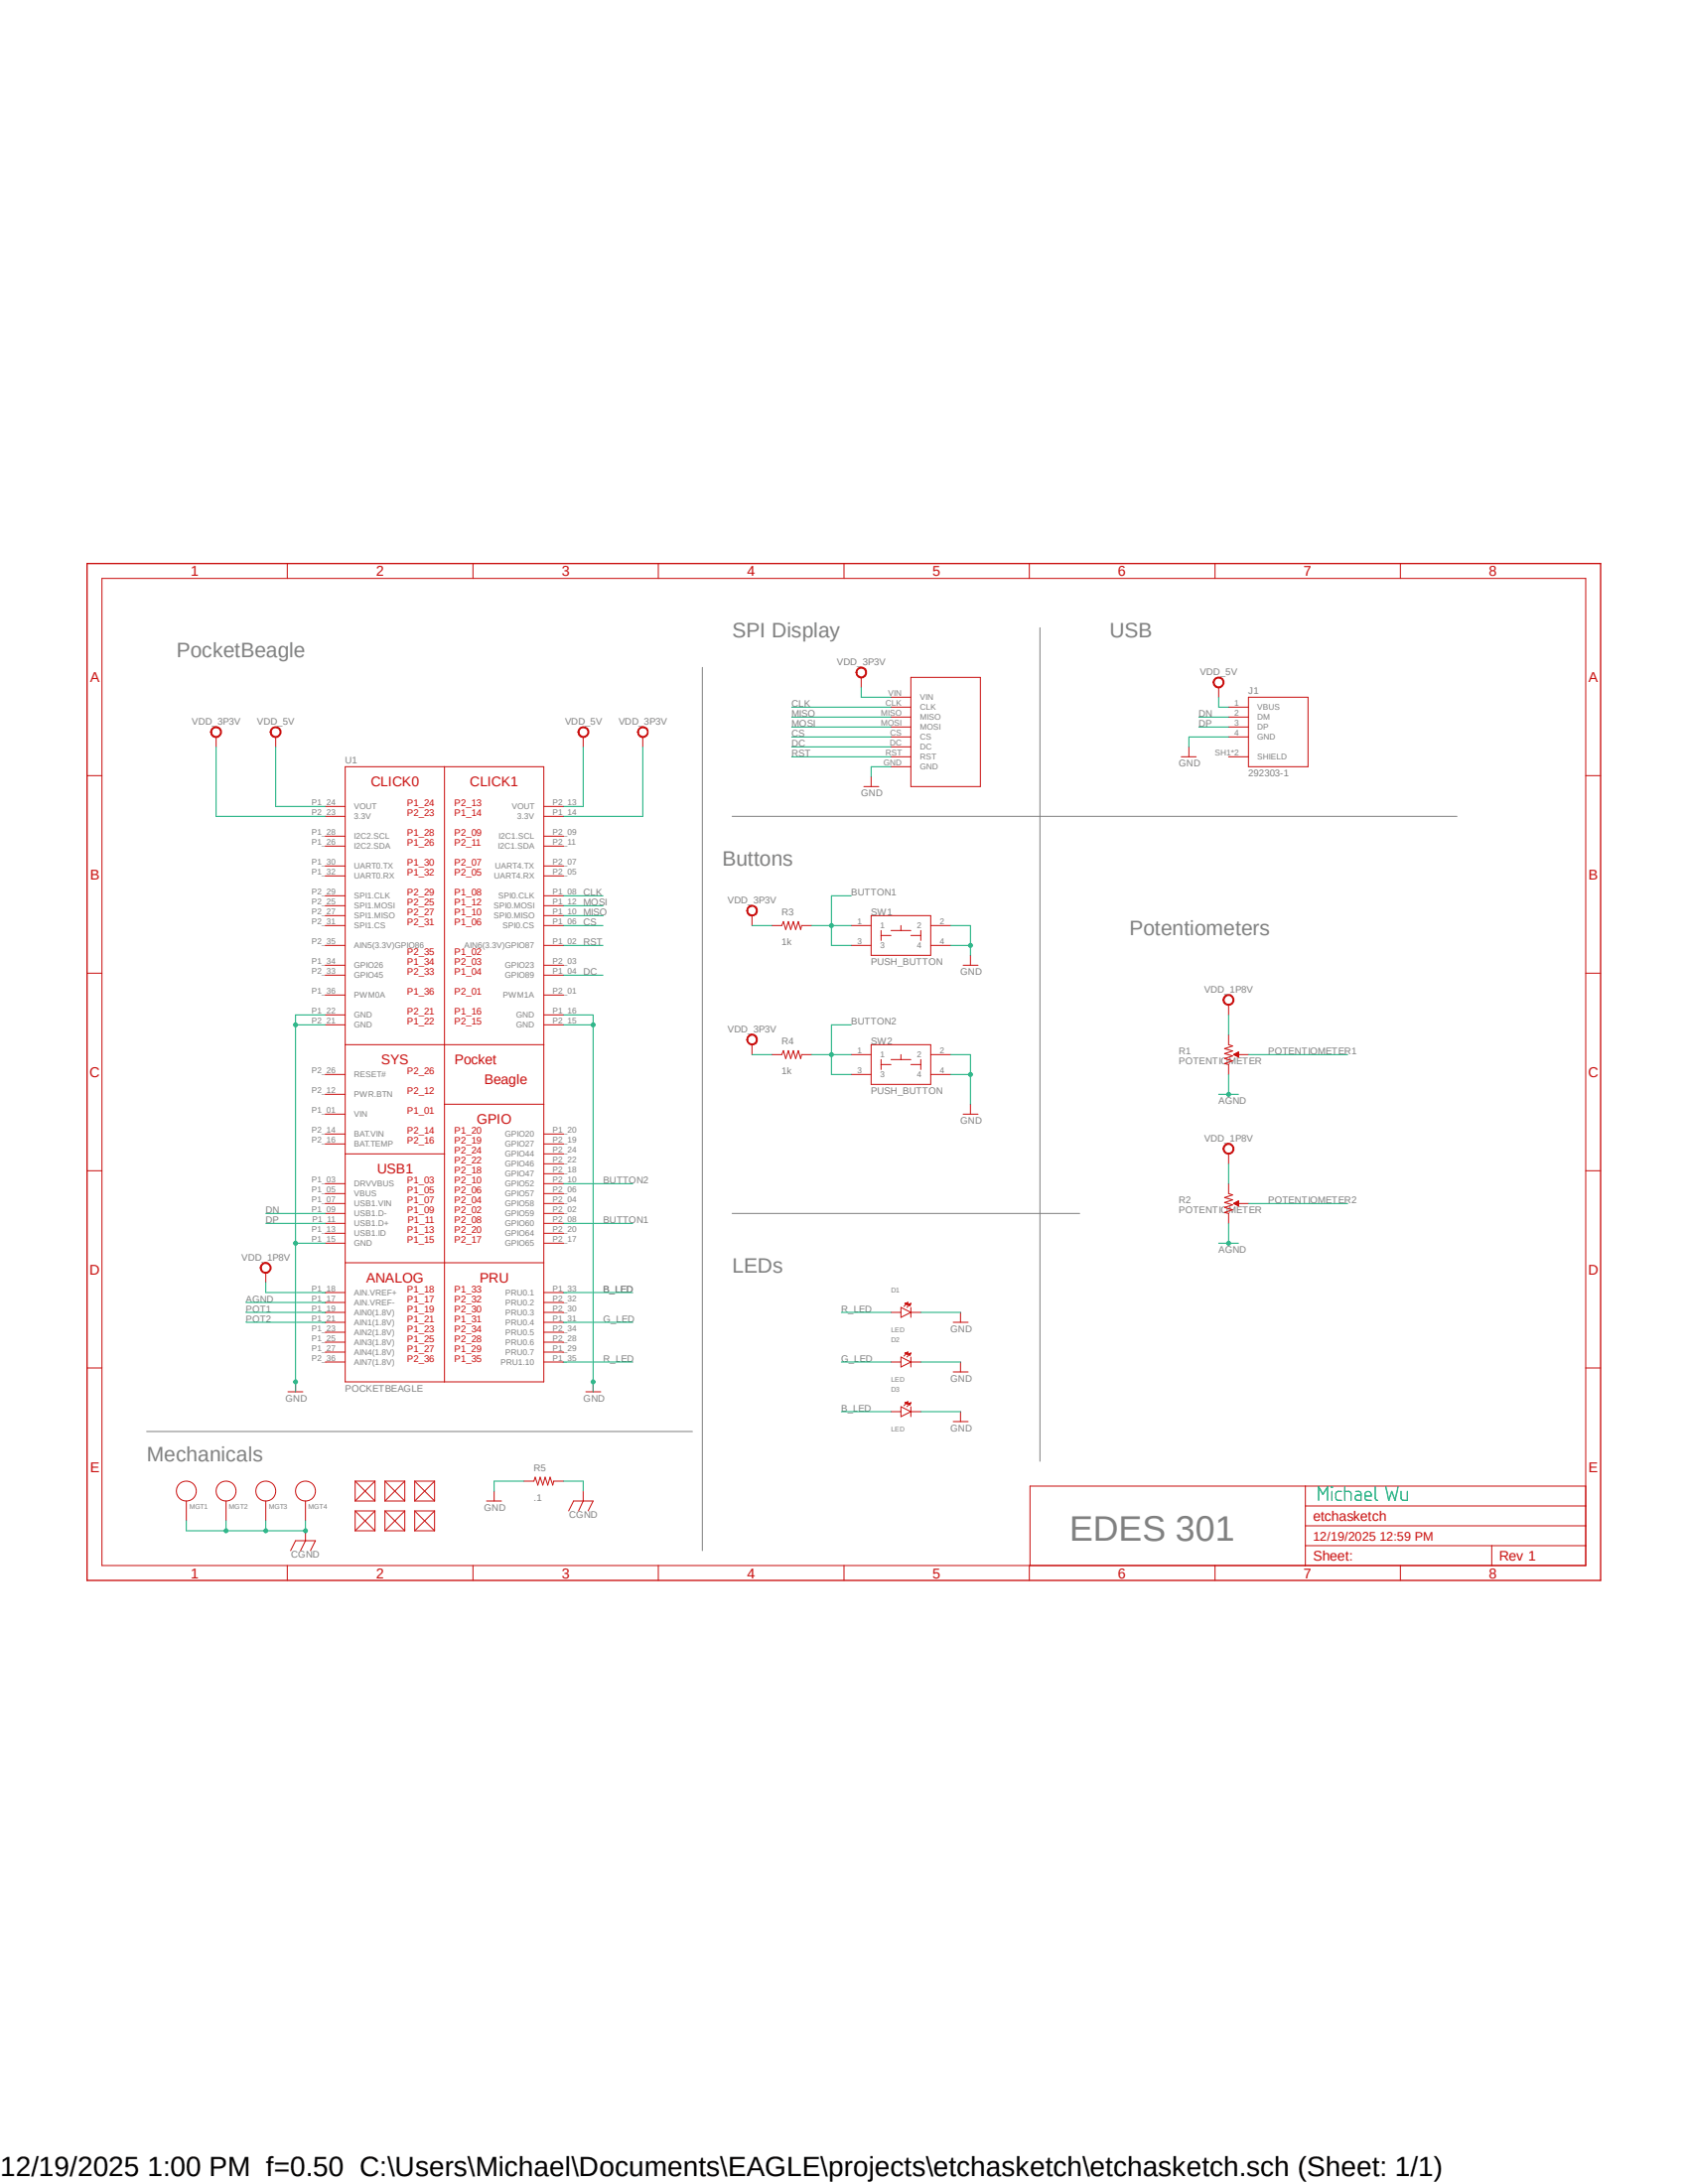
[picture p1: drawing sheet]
<svg xmlns="http://www.w3.org/2000/svg" width="216mm" height="279mm" viewBox="0 0 216 279" stroke-linecap="round" stroke-linejoin="round" font-family="sans-serif">
<path d="M10.9 71.9l194.1 130.6M205 71.9l-194.1 130.6" fill="none" stroke="#fff" stroke-width=".13"/>
<path d="M89.8 85.4v113M133 80.3v106.6M93.6 104.4h92.8M93.6 155.2h44.5M18.8 183.1h69.8" fill="none" stroke="#808080" stroke-width=".13"/>
<g fill="none" stroke="#c90d0c" stroke-width=".13">
<path d="M13 74h189.8v126.3h-189.8zM36.7 72.1v1.9M60.5 72.1v1.9M84.2 72.1v1.9M107.9 72.1v1.9M131.7 72.1v1.9M155.4 72.1v1.9M179.1 72.1v1.9M11.1 99.2h1.9M44.2 98.1h25.4v78.7h-25.4zM56.9 98.1v78.7M114 98.1h2.5"/>
<path d="M114 89.2h2.5M114 90.5h2.5M114 91.7h2.5M114 93h2.5M114 94.3h2.5M114 95.5h2.5M114 96.8h2.5M116.5 86.7h8.9v13.9h-8.9zM157.1 90.5h2.6M157.1 91.7h2.6M157.1 93h2.6M157.1 94.3h2.6"/>
<path d="M157.1 96.8h2.6M159.7 89.2h7.6v8.9h-7.6zM202.8 99.2h1.9M41.6 118.4h2.6M41.6 114.6h2.6M41.6 117.1h2.6M41.6 115.9h2.6M41.6 104.4h2.6M41.6 103.2h2.6M41.6 108.2h2.6M41.6 107h2.6M41.6 110.8h2.6"/>
<path d="M41.6 112.1h2.6M69.6 118.4h2.5M69.6 114.6h2.5M69.6 117.1h2.5M69.6 115.9h2.5M69.6 104.4h2.5M69.6 103.2h2.5M69.6 108.2h2.5M69.6 107h2.5M69.6 110.8h2.5M69.6 112.1h2.5M11.1 124.5h1.9"/>
<path d="M41.6 120.9h2.6M41.6 124.8h2.6M41.6 129.8h2.6M41.6 123.5h2.6M41.6 127.3h2.6M41.6 131.1h2.6M41.6 140h2.6M41.6 137.5h2.6M44.2 133.6h25.4M69.6 120.9h2.5M69.6 124.8h2.5M69.6 129.8h2.5"/>
<path d="M69.6 123.5h2.5M69.6 127.3h2.5M69.6 131.1h2.5M157.1 132.4v1.2l.5 .2-1 .4 1 .3-1 .3 1 .3-1 .3 1 .3-1 .4 .5 .1v1.3M157.8 134.9h1.9M157.8 134.9l.6-.3v.6M157.8 134.9l.6 .3M157.9 135h.5M157.9 134.8h.5M158 135h.4M158 134.8h.4M158.2 135.1h.2"/>
<path d="M158.2 134.7h.2M158.3 135.2h.1M158.3 134.7h.1M158.4 135.2l.1 .1M202.8 124.5h1.9M11.1 149.8h1.9M41.6 142.5h2.6M41.6 151.4h2.6M41.6 152.7h2.6M41.6 154h2.6M41.6 155.2h2.6M41.6 156.5h2.6"/>
<path d="M41.6 157.8h2.6M41.6 159h2.6M41.6 145.1h2.6M41.6 146.3h2.6M44.2 147.6h12.7M56.9 141.3h12.7M69.6 151.4h2.5M69.6 152.7h2.5M69.6 154h2.5M69.6 155.2h2.5M69.6 156.5h2.5M69.6 157.8h2.5"/>
<path d="M69.6 159h2.5M69.6 145.1h2.5M69.6 146.3h2.5M69.6 150.2h2.5M69.6 148.9h2.5M69.6 147.6h2.5M157.1 151.4v1.3l.5 .2-1 .3 1 .3-1 .3 1 .3-1 .4 1 .3-1 .3 .5 .1v1.3M157.8 154h1.9M157.8 154l.6-.4v.7M157.8 154l.6 .3M157.9 154h.5M157.9 153.9h.5"/>
<path d="M158 154.1h.4M158 153.8h.4M158.2 154.1h.2M158.2 153.8h.2M158.3 154.2h.1M158.3 153.7h.1M158.4 154.3h.1M202.8 149.8h1.9M11.1 175h1.9M41.6 166.6h2.6M41.6 167.9h2.6M41.6 169.2h2.6"/>
<path d="M41.6 170.4h2.6M41.6 171.7h2.6M41.6 173h2.6M41.6 165.4h2.6M41.6 174.2h2.6M44.2 161.5h25.4M69.6 166.6h2.5M69.6 167.9h2.5M69.6 169.2h2.5M69.6 170.4h2.5M69.6 171.7h2.5M69.6 173h2.5"/>
<path d="M69.6 165.4h2.5M69.6 174.2h2.5M121.9 169.2h1.9M121.9 175.5h1.9M122.9 167.9v1.3M122.9 174.2v1.3M202.8 175h1.9M23.8 192v2.6M28.9 192v2.6M34 192v2.6M39.1 192v2.6M45.4 189.5l2.6 2.5"/>
<path d="M45.4 189.5h2.6M45.4 192h2.6M45.4 189.5v2.5M45.4 193.3v2.5M45.4 193.3l2.6 2.5M45.4 193.3h2.6M45.4 195.8h2.6M48 189.5l-2.6 2.5M48 189.5v2.5M48 193.3v2.5M48 193.3l-2.6 2.5M49.2 193.3l2.6 2.5"/>
<path d="M49.2 189.5h2.6M49.2 192h2.6M49.2 193.3h2.6M49.2 195.8h2.6M49.2 189.5v2.5M49.2 193.3v2.5M49.2 189.5l2.6 2.5M51.8 189.5l-2.6 2.5M51.8 193.3l-2.6 2.5M51.8 189.5v2.5M51.8 193.3v2.5M121.9 181.9h1.9"/>
<path d="M122.9 180.6v1.3M167 197.7h35.8M167 190.1v10.2M167 195.2h35.8M167 192.7h35.8M190.8 197.7v2.6M202.8 190.1h-71.1v10.2M36.7 200.3v1.9M60.5 200.3v1.9M84.2 200.3v1.9M107.9 200.3v1.9M131.7 200.3v1.9"/>
<path d="M155.4 200.3v1.9M179.1 200.3v1.9"/>
<circle cx="23.8" cy="190.8" r="1.27"/>
<circle cx="28.9" cy="190.8" r="1.27"/>
<circle cx="34" cy="190.8" r="1.27"/>
<circle cx="39.1" cy="190.8" r="1.27"/>
</g>
<path d="M11.1 72.1h193.6v130.1h-193.6z" fill="none" stroke="#c90d0c" stroke-width=".17"/>
<path d="M156.7 127.3a.71 .71 0 0 1 1.1 .3 .71 .71 0 0 1-.5 1 .71 .71 0 0 1-.9-.7h.1a.58 .58 0 0 1 .8-.6 .58 .58 0 0 1 .3 .9 .58 .58 0 0 1-1 0l-.1-.3h-.1l.1-.3z" fill-rule="evenodd" fill="#c90d0c"/>
<path d="M156.7 127.3a.71 .71 0 0 1 1.1 .3 .71 .71 0 0 1-.5 1 .71 .71 0 0 1-.9-.7h.1a.58 .58 0 0 1 .8-.6 .58 .58 0 0 1 .3 .9 .58 .58 0 0 1-1 0l-.1-.3h-.1l.1-.3zM157.1 128.6v1.2" fill="none" stroke="#c90d0c" stroke-width=".13"/>
<path d="M156.7 146.4a.71 .71 0 0 1 1.1 .3 .71 .71 0 0 1-.5 1 .71 .71 0 0 1-.9-.7h.1a.58 .58 0 0 1 .8-.6 .58 .58 0 0 1 .3 .9 .58 .58 0 0 1-1-.1l-.1-.2h-.1l.1-.4z" fill-rule="evenodd" fill="#c90d0c"/>
<path d="M156.7 146.4a.71 .71 0 0 1 1.1 .3 .71 .71 0 0 1-.5 1 .71 .71 0 0 1-.9-.7h.1a.58 .58 0 0 1 .8-.6 .58 .58 0 0 1 .3 .9 .58 .58 0 0 1-1-.1l-.1-.2h-.1l.1-.4zM157.1 147.6v1.3" fill="none" stroke="#c90d0c" stroke-width=".13"/>
<path d="M27.2 93.1a.71 .71 0 0 1 1.1 .3 .71 .71 0 0 1-.5 1 .71 .71 0 0 1-.9-.8h.2a.58 .58 0 0 1 .7-.5 .58 .58 0 0 1 .3 .9 .58 .58 0 0 1-1-.1v-.3h-.2l.1-.3z" fill-rule="evenodd" fill="#c90d0c"/>
<path d="M27.2 93.1a.71 .71 0 0 1 1.1 .3 .71 .71 0 0 1-.5 1 .71 .71 0 0 1-.9-.8h.2a.58 .58 0 0 1 .7-.5 .58 .58 0 0 1 .3 .9 .58 .58 0 0 1-1-.1v-.3h-.2l.1-.3zM27.6 94.3v1.2" fill="none" stroke="#c90d0c" stroke-width=".13"/>
<path d="M81.8 93.1a.69 .69 0 0 1 1.1 .3 .69 .69 0 0 1-.6 .9 .69 .69 0 0 1-.8-.7h.2a.58 .58 0 0 1 .6-.5 .58 .58 0 0 1 .5 .7 .58 .58 0 0 1-.9 .3l-.2-.2v-.3h-.2l.1-.3z" fill-rule="evenodd" fill="#c90d0c"/>
<path d="M81.8 93.1a.69 .69 0 0 1 1.1 .3 .69 .69 0 0 1-.6 .9 .69 .69 0 0 1-.8-.7h.2a.58 .58 0 0 1 .6-.5 .58 .58 0 0 1 .5 .7 .58 .58 0 0 1-.9 .3l-.2-.2v-.3h-.2l.1-.3zM82.2 94.3v1.2" fill="none" stroke="#c90d0c" stroke-width=".13"/>
<path d="M34.8 93.1a.71 .71 0 0 1 1.1 .3 .71 .71 0 0 1-.5 1 .71 .71 0 0 1-.9-.8h.2a.58 .58 0 0 1 .7-.5 .58 .58 0 0 1 .3 .9 .58 .58 0 0 1-.9-.1l-.1-.3h-.2l.1-.3z" fill-rule="evenodd" fill="#c90d0c"/>
<path d="M34.8 93.1a.71 .71 0 0 1 1.1 .3 .71 .71 0 0 1-.5 1 .71 .71 0 0 1-.9-.8h.2a.58 .58 0 0 1 .7-.5 .58 .58 0 0 1 .3 .9 .58 .58 0 0 1-.9-.1l-.1-.3h-.2l.1-.3zM35.3 94.3v1.2" fill="none" stroke="#c90d0c" stroke-width=".13"/>
<path d="M74.2 93.1a.71 .71 0 0 1 1.1 .3 .71 .71 0 0 1-.6 1 .71 .71 0 0 1-.8-.8h.1a.58 .58 0 0 1 .8-.5 .58 .58 0 0 1 .3 .9 .58 .58 0 0 1-1-.1l-.1-.3h-.1l.1-.3z" fill-rule="evenodd" fill="#c90d0c"/>
<path d="M74.2 93.1a.71 .71 0 0 1 1.1 .3 .71 .71 0 0 1-.6 1 .71 .71 0 0 1-.8-.8h.1a.58 .58 0 0 1 .8-.5 .58 .58 0 0 1 .3 .9 .58 .58 0 0 1-1-.1l-.1-.3h-.1l.1-.3zM74.6 94.3v1.2M36.8 178.1h1.9M37.8 176.8v1.3M74.9 178.1h1.9M75.9 176.8v1.3" fill="none" stroke="#c90d0c" stroke-width=".13"/>
<path d="M33.6 161.6a.71 .71 0 0 1 1 .3 .71 .71 0 0 1-.5 1 .71 .71 0 0 1-.8-.7h.1a.58 .58 0 0 1 .8-.6 .58 .58 0 0 1 .2 .9 .58 .58 0 0 1-.9 0l-.1-.3h-.1l.1-.3z" fill-rule="evenodd" fill="#c90d0c"/>
<path d="M111.4 99.4v1.2M110.5 100.6h1.9M33.6 161.6a.71 .71 0 0 1 1 .3 .71 .71 0 0 1-.5 1 .71 .71 0 0 1-.8-.7h.1a.58 .58 0 0 1 .8-.6 .58 .58 0 0 1 .2 .9 .58 .58 0 0 1-.9 0l-.1-.3h-.1l.1-.3zM34 162.8v1.3" fill="none" stroke="#c90d0c" stroke-width=".13"/>
<path d="M109.8 85.5a.69 .69 0 0 1 1 .3 .69 .69 0 0 1-.5 .9 .69 .69 0 0 1-.8-.7h.1a.56 .56 0 0 1 .7-.5 .56 .56 0 0 1 .4 .7 .56 .56 0 0 1-.8 .3l-.3-.2v-.3h-.1l.1-.3z" fill-rule="evenodd" fill="#c90d0c"/>
<path d="M109.8 85.5a.69 .69 0 0 1 1 .3 .69 .69 0 0 1-.5 .9 .69 .69 0 0 1-.8-.7h.1a.56 .56 0 0 1 .7-.5 .56 .56 0 0 1 .4 .7 .56 .56 0 0 1-.8 .3l-.3-.2v-.3h-.1l.1-.3zM110.2 86.7v1.2" fill="none" stroke="#c90d0c" stroke-width=".13"/>
<path d="M155.4 86.7a.71 .71 0 0 1 1.1 .3 .71 .71 0 0 1-.5 1 .71 .71 0 0 1-.8-.7h.1a.58 .58 0 0 1 .7-.6 .58 .58 0 0 1 .3 .9 .58 .58 0 0 1-.9 0l-.1-.3h-.1v-.3z" fill-rule="evenodd" fill="#c90d0c"/>
<path d="M151.1 96.8h1.9M152.1 95.5v1.3M155.4 86.7a.71 .71 0 0 1 1.1 .3 .71 .71 0 0 1-.5 1 .71 .71 0 0 1-.8-.7h.1a.58 .58 0 0 1 .7-.6 .58 .58 0 0 1 .3 .9 .58 .58 0 0 1-.9 0l-.1-.3h-.1v-.3zM155.9 87.9v1.3M98.7 118.4h1.3l.2-.5 .3 1 .3-1 .3 1 .4-1 .3 1 .3-1 .3 1 .1-.5h1.3M98.7 134.9h1.3l.2-.5 .3 1 .3-1 .3 1 .4-1 .3 1 .3-1 .3 1 .1-.5h1.3" fill="none" stroke="#c90d0c" stroke-width=".13"/>
<path d="M95.8 115.9a.69 .69 0 0 1 1 .3 .69 .69 0 0 1-.4 1 .69 .69 0 0 1-.9-.7h.1a.56 .56 0 0 1 .8-.5 .56 .56 0 0 1 .2 .9 .56 .56 0 0 1-.9-.1l-.1-.3h-.1l.1-.3z" fill-rule="evenodd" fill="#c90d0c"/>
<path d="M95.8 115.9a.69 .69 0 0 1 1 .3 .69 .69 0 0 1-.4 1 .69 .69 0 0 1-.9-.7h.1a.56 .56 0 0 1 .8-.5 .56 .56 0 0 1 .2 .9 .56 .56 0 0 1-.9-.1l-.1-.3h-.1l.1-.3zM96.2 117.1v1.3" fill="none" stroke="#c90d0c" stroke-width=".13"/>
<path d="M95.8 132.4a.69 .69 0 0 1 1 .3 .69 .69 0 0 1-.4 1 .69 .69 0 0 1-.9-.7h.1a.56 .56 0 0 1 .7-.5 .56 .56 0 0 1 .4 .7 .56 .56 0 0 1-.8 .3l-.2-.2-.1-.3h-.1l.1-.3z" fill-rule="evenodd" fill="#c90d0c"/>
<g fill="none" stroke="#c90d0c" stroke-width=".13">
<path d="M108.9 118.4h2.5M111.4 117.1h7.6v5.1h-7.6zM112.7 119v1.3M112.7 119.7h1.3M114 119h2.5M115.2 118.4v.6M116.5 119.7h1.3M117.8 119v1.3M119 118.4h2.6M95.8 132.4a.69 .69 0 0 1 1 .3 .69 .69 0 0 1-.4 1 .69 .69 0 0 1-.9-.7h.1a.56 .56 0 0 1 .7-.5 .56 .56 0 0 1 .4 .7 .56 .56 0 0 1-.8 .3l-.2-.2-.1-.3h-.1l.1-.3zM96.2 133.6v1.3M108.9 134.9h2.5"/>
<path d="M108.9 137.5h2.5M108.9 120.9h2.5M111.4 133.6h7.6v5.1h-7.6zM112.7 136.2h1.3M112.7 135.6v1.2M114 135.6h2.5M115.2 134.9v.7M116.5 136.2h1.3M117.8 135.6v1.2M119 134.9h2.6M119 137.5h2.6M119 120.9h2.6"/>
<path d="M123.2 123.5h1.9M124.1 122.2v1.3M123.2 142.5h1.9M124.1 141.3v1.2M114 167.9h1.2M114 174.2h1.2M115.2 167.3l1.3 .6-1.3 .6zM115.2 173.6l1.3 .6-1.3 .7zM115.2 180l1.3 .6-1.3 .6zM115.7 166.8l.3 .1M115.7 166.8h.4M115.7 173.1l.3 .1"/>
<path d="M115.7 173.1h.4M115.7 179.5l.3 .1M115.7 179.5h.4M115.9 166.8h.1M115.9 173.2h.1M115.9 179.5h.1M116 166.7h.1M116 173.1h.1M116 179.4h.1M116 166.9h.1M116 173.2v.1M116 179.6h.1"/>
<path d="M116.1 166.6l-.5 .5M116.1 166.6l-.4 .2M116.1 166.6l-.1 .3M116.1 166.9l.3 .1M116.1 166.9h.4M116.1 173l-.5 .5M116.1 173l-.4 .1M116.1 173l-.1 .2M116.1 173.2l.3 .2M116.1 173.2h.4M116.1 179.3l-.5 .5M116.1 179.3l-.4 .2"/>
<path d="M116.1 179.3l-.1 .3M116.1 179.6l.3 .1M116.1 179.6h.4M116.2 167h.2M116.2 173.3h.2M116.2 179.7h.2M116.3 166.8h.2M116.3 173.2h.2M116.3 179.5h.2M116.4 167h.1M116.4 173.4h.1M116.4 179.7h.1"/>
<path d="M116.5 167.9h1.3M116.5 167.3v1.2M116.5 173.6v1.3M116.5 180v1.2M116.5 166.8l-.5 .5M116.5 166.8l-.4 .1M116.5 166.8l-.1 .2M116.5 174.2h1.3M116.5 173.1l-.5 .5M116.5 173.1l-.4 .1M116.5 173.1l-.1 .3M116.5 179.5l-.5 .5"/>
<path d="M116.5 179.5l-.4 .1M116.5 179.5l-.1 .2M37.2 198.4l.6-1.3h2.5l-.6 1.3M39.1 195.8v1.3l-.7 1.3M53 189.5l2.6 2.5M53 189.5h2.6M53 192h2.6M53 189.5v2.5M53 193.3v2.5M53 193.3l2.6 2.5M53 193.3h2.6M53 195.8h2.6"/>
<path d="M55.6 189.5l-2.6 2.5M55.6 189.5v2.5M55.6 193.3v2.5M55.6 193.3l-2.6 2.5M62.2 192h1.9M63.2 190.8v1.2M67 189.5h1.3l.2-.5 .3 1 .3-1 .3 1 .3-1 .4 1 .3-1 .3 1 .1-.5h1.3M72.7 193.3l.7-1.3h2.5l-.7 1.3M74.6 190.8v1.2l-.6 1.3M114 180.6h1.2M116.5 180.6h1.3"/>
</g>
<path d="M168.7 191.9v-1.7l.5 1 .6-1v1.7M170.3 190.2l.1 .1zM170.3 190.8v1.1M171.6 190.8h-.6l-.1 .3v.7l.3 .1h.4M172 190.8h.5l.3 .1v1M172 190.2v1.7M173.4 190.8h.5l.2 .3v.8h-.4a.34 .34 0 0 1-.4-.3 .34 .34 0 0 1 .4-.3h.4M174.6 191.4h.8a.42 .42 0 0 0-.3-.6 .42 .42 0 0 0-.5 .4v.6l.3 .1h.5M175.9 190.2v1.4v.2l.3 .1M177.2 190.2l.4 1.7 .4-1.1 .4 1.1 .4-1.7M179.2 190.8v1l.3 .1h.5v-1.1" fill="none" stroke="#0dab76" stroke-width=".17"/>
<path d="M155.9 140h2.5M157.1 137.5v2.5M159.7 134.9h12.7M159.7 154h12.7" fill="none" stroke="#0dab76" stroke-width=".13"/>
<circle cx="157.1" cy="140" r=".25" fill="#0dab76"/>
<g fill="none" stroke="#0dab76" stroke-width=".13">
<path d="M155.9 159h2.5M157.1 156.5v2.5"/>
<circle cx="157.1" cy="140" r=".25"/>
</g>
<circle cx="157.1" cy="159" r=".25" fill="#0dab76"/>
<g fill="none" stroke="#0dab76" stroke-width=".13">
<path d="M27.6 95.5v8.9h14M35.3 95.5v7.7h6.3M74.6 95.5v7.7h-2.5M82.2 95.5v8.9h-10.1M101.3 90.5h12.7M101.3 91.7h12.7M101.3 93h12.7M101.3 94.3h12.7M101.3 95.5h12.7M101.3 96.8h12.7M110.2 87.9v1.3h3.8M153.3 91.7h3.8"/>
<path d="M153.3 93h3.8M155.9 89.2v1.3h1.2M72.1 114.6h5M72.1 117.1h5M72.1 115.9h5M72.1 118.4h5M96.2 118.4h2.5M72.1 124.8h5M72.1 120.9h5M96.2 134.9h2.5M157.1 129.8v2.6M34 155.2h7.6"/>
<path d="M34 156.5h7.6M157.1 148.9v2.5M31.5 166.6h10.1M34 164.1v1.3h7.6M23.8 194.6v1.2h15.3M28.9 194.6v1.2"/>
<circle cx="157.1" cy="159" r=".25"/>
</g>
<circle cx="28.9" cy="195.8" r=".25" fill="#0dab76"/>
<g fill="none" stroke="#0dab76" stroke-width=".13">
<path d="M34 194.6v1.2"/>
<circle cx="28.9" cy="195.8" r=".25"/>
</g>
<circle cx="34" cy="195.8" r=".25" fill="#0dab76"/>
<g fill="none" stroke="#0dab76" stroke-width=".13">
<path d="M39.1 194.6v1.2"/>
<circle cx="34" cy="195.8" r=".25"/>
</g>
<circle cx="39.1" cy="195.8" r=".25" fill="#0dab76"/>
<g fill="none" stroke="#0dab76" stroke-width=".13">
<path d="M41.6 131.1h-3.8v47M37.8 159h3.8M117.8 167.9h5.1M117.8 174.2h5.1M72.1 189.5h2.5v1.3M117.8 180.6h5.1"/>
<circle cx="39.1" cy="195.8" r=".25"/>
</g>
<circle cx="37.8" cy="159" r=".25" fill="#0dab76"/>
<g fill="none" stroke="#0dab76" stroke-width=".13">
<path d="M41.6 129.8h-3.8v1.3"/>
<circle cx="37.8" cy="159" r=".25"/>
</g>
<circle cx="37.8" cy="131.1" r=".25" fill="#0dab76"/>
<circle cx="37.8" cy="131.1" r=".25" fill="none" stroke="#0dab76" stroke-width=".13"/>
<circle cx="37.8" cy="176.8" r=".25" fill="#0dab76"/>
<g fill="none" stroke="#0dab76" stroke-width=".13">
<path d="M72.1 131.1h3.8M72.1 129.8h3.8v48.3"/>
<circle cx="37.8" cy="176.8" r=".25"/>
</g>
<circle cx="75.9" cy="131.1" r=".25" fill="#0dab76"/>
<circle cx="75.9" cy="131.1" r=".25" fill="none" stroke="#0dab76" stroke-width=".13"/>
<circle cx="75.9" cy="176.8" r=".25" fill="#0dab76"/>
<g fill="none" stroke="#0dab76" stroke-width=".13">
<path d="M114 98.1h-2.6v1.3M157.1 94.3h-5v1.2M121.6 118.4h2.5v3.8M121.6 120.9h2.5"/>
<circle cx="75.9" cy="176.8" r=".25"/>
</g>
<circle cx="124.1" cy="120.9" r=".25" fill="#0dab76"/>
<g fill="none" stroke="#0dab76" stroke-width=".13">
<path d="M121.6 134.9h2.5v6.4M121.6 137.5h2.5"/>
<circle cx="124.1" cy="120.9" r=".25"/>
</g>
<circle cx="124.1" cy="137.5" r=".25" fill="#0dab76"/>
<g fill="none" stroke="#0dab76" stroke-width=".13">
<path d="M103.8 118.4h5.1M106.3 118.4v2.5h2.6M31.5 169.2h10.1M31.5 167.9h10.1M72.1 174.2h8.8M72.1 169.2h8.8M72.1 165.4h8.8M107.6 174.2h6.4M107.6 167.9h6.4M67 189.5h-3.8v1.3M107.6 180.6h6.4"/>
<circle cx="124.1" cy="137.5" r=".25"/>
</g>
<circle cx="106.3" cy="118.4" r=".25" fill="#0dab76"/>
<g fill="none" stroke="#0dab76" stroke-width=".13">
<path d="M108.9 114.6h-2.6v3.8M103.8 134.9h5.1M106.3 134.9v2.6h2.6M72.1 156.5h8.8"/>
<circle cx="106.3" cy="118.4" r=".25"/>
</g>
<circle cx="106.3" cy="134.9" r=".25" fill="#0dab76"/>
<g fill="none" stroke="#0dab76" stroke-width=".13">
<path d="M108.9 131.1h-2.6v3.8M72.1 151.4h8.8"/>
<circle cx="106.3" cy="134.9" r=".25"/>
</g>
<text font-size="4.5" fill="#808080" x="136.8" y="197.1">EDES 301</text>
<text font-size="3.6" x="0" y="278.4">12/19/2025 1:00 PM f=0.50 C:\Users\Michael\Documents\EAGLE\projects\etchasketch\etchasketch.sch (Sheet: 1/1)</text>
<g font-size="2.7" fill="#808080">
<text x="93.6" y="81.6">SPI Display</text>
<text x="141.9" y="81.6">USB</text>
<text x="22.6" y="84.1">PocketBeagle</text>
<text x="92.4" y="110.8">Buttons</text>
<text x="144.4" y="119.7">Potentiometers</text>
<text x="93.6" y="162.8">LEDs</text>
<text x="18.8" y="186.9">Mechanicals</text>
</g>
<g font-size="1.8" fill="#c90d0c">
<text x="24.4" y="73.7">1</text>
<text x="48.1" y="73.7">2</text>
<text x="71.8" y="73.7">3</text>
<text x="95.6" y="73.7">4</text>
<text x="119.3" y="73.7">5</text>
<text x="143" y="73.7">6</text>
<text x="166.8" y="73.7">7</text>
<text x="190.5" y="73.7">8</text>
<text x="11.5" y="87.2">A</text>
<text x="203.2" y="87.2">A</text>
<text x="47.4" y="100.6">CLICK0</text>
<text x="60.1" y="100.6">CLICK1</text>
<text x="11.5" y="112.5">B</text>
<text x="203.2" y="112.5">B</text>
<text x="11.5" y="137.8">C</text>
<text x="48.7" y="136.2">SYS</text>
<text x="58.1" y="136.2">Pocket</text>
<text x="203.2" y="137.8">C</text>
<text x="61" y="143.8">GPIO</text>
<text x="61.9" y="138.7">Beagle</text>
<text x="48.2" y="150.2">USB1</text>
<text x="11.5" y="163">D</text>
<text x="46.8" y="164.1">ANALOG</text>
<text x="61.3" y="164.1">PRU</text>
<text x="203.2" y="163">D</text>
<text x="11.5" y="188.3">E</text>
<text x="203.2" y="188.3">E</text>
<text x="167.9" y="194.6">etchasketch</text>
<text x="24.4" y="201.9">1</text>
<text x="48.1" y="201.9">2</text>
<text x="71.8" y="201.9">3</text>
<text x="95.6" y="201.9">4</text>
<text x="119.3" y="201.9">5</text>
<text x="143" y="201.9">6</text>
<text x="166.8" y="201.9">7</text>
<text x="167.9" y="199.6">Sheet:</text>
<text x="190.5" y="201.9">8</text>
<text x="191.7" y="199.6">Rev 1</text>
</g>
<text font-size="1.6" fill="#c90d0c" x="167.9" y="197.1">12/19/2025 12:59 PM</text>
<g font-size="1.2" fill="#808080">
<text x="107.1" y="85">VDD_3P3V</text>
<text x="153.5" y="86.3">VDD_5V</text>
<text x="159.7" y="88.8">J1</text>
<text x="24.6" y="92.7">VDD_3P3V</text>
<text x="32.9" y="92.7">VDD_5V</text>
<text x="72.3" y="92.7">VDD_5V</text>
<text x="79.1" y="92.7">VDD_3P3V</text>
<text x="101.3" y="90.5">CLK</text>
<text x="101.3" y="91.7">MISO</text>
<text x="101.3" y="93">MOSI</text>
<text x="101.3" y="94.3">CS</text>
<text x="101.3" y="95.5">DC</text>
<text x="153.3" y="91.7">DN</text>
<text x="153.3" y="93">DP</text>
<text x="44.2" y="97.7">U1</text>
<text x="101.3" y="96.8">RST</text>
<text x="110.2" y="101.9">GND</text>
<text x="150.8" y="98.1">GND</text>
<text x="159.7" y="99.4">292303-1</text>
<text x="74.6" y="114.6">CLK</text>
<text x="74.6" y="117.1">MISO</text>
<text x="74.6" y="115.9">MOSI</text>
<text x="74.6" y="118.4">CS</text>
<text x="93.1" y="115.5">VDD_3P3V</text>
<text x="100" y="117.1">R3</text>
<text x="108.9" y="114.6">BUTTON1</text>
<text x="111.4" y="117.1">SW1</text>
<text x="74.6" y="124.8">DC</text>
<text x="74.6" y="120.9">RST</text>
<text x="100" y="120.9">1k</text>
<text x="111.4" y="123.5">PUSH_BUTTON</text>
<text x="122.8" y="124.8">GND</text>
<text x="108.9" y="131.1">BUTTON2</text>
<text x="154" y="127">VDD_1P8V</text>
<text x="93.1" y="132">VDD_3P3V</text>
<text x="100" y="137.5">1k</text>
<text x="100" y="133.6">R4</text>
<text x="111.4" y="133.6">SW2</text>
<text x="150.8" y="136.2">POTENTIOMETER</text>
<text x="150.8" y="134.9">R1</text>
<text x="162.2" y="134.9">POTENTIOMETER1</text>
<text x="111.4" y="140">PUSH_BUTTON</text>
<text x="122.8" y="143.8">GND</text>
<text x="155.9" y="141.3">AGND</text>
<text x="154" y="146">VDD_1P8V</text>
<text x="34" y="155.2">DN</text>
<text x="77.2" y="151.4">BUTTON2</text>
<text x="150.8" y="155.2">POTENTIOMETER</text>
<text x="150.8" y="154">R2</text>
<text x="162.2" y="154">POTENTIOMETER2</text>
<text x="30.9" y="161.2">VDD_1P8V</text>
<text x="34" y="156.5">DP</text>
<text x="77.2" y="156.5">BUTTON1</text>
<text x="155.9" y="160.3">AGND</text>
<text x="31.5" y="166.6">AGND</text>
<text x="31.5" y="167.9">POT1</text>
<text x="77.2" y="165.4">B_LED</text>
<text x="107.6" y="167.9">R_LED</text>
<text x="31.5" y="169.2">POT2</text>
<text x="77.2" y="169.2">G_LED</text>
<text x="121.6" y="170.4">GND</text>
<text x="36.5" y="179.3">GND</text>
<text x="44.2" y="178.1">POCKETBEAGLE</text>
<text x="74.6" y="179.3">GND</text>
<text x="77.2" y="174.2">R_LED</text>
<text x="107.6" y="174.2">G_LED</text>
<text x="121.6" y="176.8">GND</text>
<text x="107.6" y="180.6">B_LED</text>
<text x="121.6" y="183.1">GND</text>
<text x="68.3" y="188.2">R5</text>
<text x="61.9" y="193.3">GND</text>
<text x="68.3" y="192">.1</text>
<text x="72.8" y="194.2">CGND</text>
<text x="37.3" y="199.3">CGND</text>
</g>
<g font-size="1.2" fill="#c90d0c">
<text x="52.1" y="103.2">P1_24</text>
<text x="52.1" y="107">P1_28</text>
<text x="52.1" y="104.4">P2_23</text>
<text x="58.1" y="104.4">P1_14</text>
<text x="58.1" y="107">P2_09</text>
<text x="58.1" y="103.2">P2_13</text>
<text x="52.1" y="108.2">P1_26</text>
<text x="52.1" y="112.1">P1_32</text>
<text x="52.1" y="110.8">P1_30</text>
<text x="58.1" y="110.8">P2_07</text>
<text x="58.1" y="108.2">P2_11</text>
<text x="58.1" y="112.1">P2_05</text>
<text x="52.1" y="115.9">P2_25</text>
<text x="52.1" y="117.1">P2_27</text>
<text x="52.1" y="114.6">P2_29</text>
<text x="52.1" y="118.4">P2_31</text>
<text x="58.1" y="118.4">P1_06</text>
<text x="58.1" y="114.6">P1_08</text>
<text x="58.1" y="115.9">P1_12</text>
<text x="58.1" y="117.1">P1_10</text>
<text x="52.1" y="123.5">P1_34</text>
<text x="52.1" y="124.8">P2_33</text>
<text x="52.1" y="122.2">P2_35</text>
<text x="58.1" y="122.2">P1_02</text>
<text x="58.1" y="124.8">P1_04</text>
<text x="58.1" y="123.5">P2_03</text>
<text x="52.1" y="131.1">P1_22</text>
<text x="52.1" y="127.3">P1_36</text>
<text x="52.1" y="129.8">P2_21</text>
<text x="58.1" y="127.3">P2_01</text>
<text x="58.1" y="129.8">P1_16</text>
<text x="58.1" y="131.1">P2_15</text>
<text x="52.1" y="137.5">P2_26</text>
<text x="52.1" y="142.5">P1_01</text>
<text x="52.1" y="140">P2_12</text>
<text x="52.1" y="145.1">P2_14</text>
<text x="52.1" y="146.3">P2_16</text>
<text x="58.1" y="145.1">P1_20</text>
<text x="58.1" y="146.3">P2_19</text>
<text x="58.1" y="148.9">P2_22</text>
<text x="58.1" y="147.6">P2_24</text>
<text x="52.1" y="151.4">P1_03</text>
<text x="52.1" y="152.7">P1_05</text>
<text x="52.1" y="154">P1_07</text>
<text x="52.1" y="155.2">P1_09</text>
<text x="58.1" y="155.2">P2_02</text>
<text x="58.1" y="152.7">P2_06</text>
<text x="58.1" y="154">P2_04</text>
<text x="58.1" y="151.4">P2_10</text>
<text x="58.1" y="150.2">P2_18</text>
<text x="52.1" y="157.8">P1_13</text>
<text x="52.1" y="159">P1_15</text>
<text x="52.2" y="156.5">P1_11</text>
<text x="58.1" y="156.5">P2_08</text>
<text x="58.1" y="159">P2_17</text>
<text x="58.1" y="157.8">P2_20</text>
<text x="52.1" y="166.6">P1_17</text>
<text x="52.1" y="165.4">P1_18</text>
<text x="52.1" y="167.9">P1_19</text>
<text x="58.1" y="165.4">P1_33</text>
<text x="58.1" y="167.9">P2_30</text>
<text x="58.1" y="166.6">P2_32</text>
<text x="52.1" y="169.2">P1_21</text>
<text x="52.1" y="170.4">P1_23</text>
<text x="52.1" y="171.7">P1_25</text>
<text x="52.1" y="173">P1_27</text>
<text x="58.1" y="173">P1_29</text>
<text x="58.1" y="169.2">P1_31</text>
<text x="58.1" y="171.7">P2_28</text>
<text x="58.1" y="170.4">P2_34</text>
<text x="52.1" y="174.2">P2_36</text>
<text x="58.1" y="174.2">P1_35</text>
</g>
<g font-size="1.1" fill="#808080">
<text x="113.6" y="89">VIN</text>
<text x="117.7" y="89.6">VIN</text>
<text x="112.7" y="91.6">MISO</text>
<text x="112.7" y="92.8">MOSI</text>
<text x="113.3" y="90.3">CLK</text>
<text x="113.8" y="95.4">DC</text>
<text x="113.9" y="94.1">CS</text>
<text x="117.7" y="90.8">CLK</text>
<text x="117.7" y="92.1">MISO</text>
<text x="117.7" y="93.4">MOSI</text>
<text x="117.7" y="94.7">CS</text>
<text x="117.7" y="95.9">DC</text>
<text x="157.9" y="90.3">1</text>
<text x="157.9" y="91.6">2</text>
<text x="157.9" y="92.8">3</text>
<text x="157.9" y="94.1">4</text>
<text x="160.8" y="90.8">VBUS</text>
<text x="160.8" y="92.1">DM</text>
<text x="160.8" y="93.4">DP</text>
<text x="160.8" y="94.7">GND</text>
<text x="113" y="97.9">GND</text>
<text x="113.3" y="96.6">RST</text>
<text x="117.7" y="97.2">RST</text>
<text x="117.7" y="98.5">GND</text>
<text x="155.4" y="96.6">SH1*2</text>
<text x="160.8" y="97.2">SHIELD</text>
<text x="39.9" y="103">P1_24</text>
<text x="39.9" y="106.8">P1_28</text>
<text x="39.9" y="104.3">P2_23</text>
<text x="45.3" y="103.5">VOUT</text>
<text x="45.3" y="107.4">I2C2.SCL</text>
<text x="45.3" y="104.8">3.3V</text>
<text x="63.8" y="107.4">I2C1.SCL</text>
<text x="65.5" y="103.5">VOUT</text>
<text x="66.2" y="104.8">3.3V</text>
<text x="70.7" y="104.3">P1_14</text>
<text x="70.7" y="106.8">P2_09</text>
<text x="70.7" y="103">P2_13</text>
<text x="39.9" y="108.1">P1_26</text>
<text x="39.9" y="110.6">P1_30</text>
<text x="39.9" y="111.9">P1_32</text>
<text x="45.3" y="108.6">I2C2.SDA</text>
<text x="45.3" y="111.2">UART0.TX</text>
<text x="45.3" y="112.4">UART0.RX</text>
<text x="63.2" y="112.4">UART4.RX</text>
<text x="63.3" y="111.2">UART4.TX</text>
<text x="63.7" y="108.6">I2C1.SDA</text>
<text x="70.7" y="111.9">P2_05</text>
<text x="70.7" y="110.6">P2_07</text>
<text x="70.7" y="108.1">P2_11</text>
<text x="39.9" y="115.7">P2_25</text>
<text x="39.9" y="117">P2_27</text>
<text x="39.9" y="114.4">P2_29</text>
<text x="39.9" y="118.2">P2_31</text>
<text x="45.3" y="116.2">SPI1.MOSI</text>
<text x="45.3" y="117.5">SPI1.MISO</text>
<text x="45.3" y="115">SPI1.CLK</text>
<text x="45.3" y="118.8">SPI1.CS</text>
<text x="63.1" y="117.5">SPI0.MISO</text>
<text x="63.1" y="116.2">SPI0.MOSI</text>
<text x="63.7" y="115">SPI0.CLK</text>
<text x="64.3" y="118.8">SPI0.CS</text>
<text x="70.7" y="118.2">P1_06</text>
<text x="70.7" y="114.4">P1_08</text>
<text x="70.7" y="117">P1_10</text>
<text x="70.7" y="115.7">P1_12</text>
<text x="109.7" y="118.2">1</text>
<text x="112.6" y="118.8">1</text>
<text x="117.3" y="118.8">2</text>
<text x="120.2" y="118.2">2</text>
<text x="39.9" y="123.3">P1_34</text>
<text x="39.9" y="124.6">P2_33</text>
<text x="39.9" y="120.8">P2_35</text>
<text x="45.3" y="123.9">GPIO26</text>
<text x="45.3" y="125.1">GPIO45</text>
<text x="45.3" y="121.3">AIN5(3.3V)GPIO86</text>
<text x="59.4" y="121.3">AIN6(3.3V)GPIO87</text>
<text x="64.6" y="125.1">GPIO89</text>
<text x="64.6" y="123.9">GPIO23</text>
<text x="70.7" y="120.8">P1_02</text>
<text x="70.7" y="124.6">P1_04</text>
<text x="70.7" y="123.3">P2_03</text>
<text x="109.7" y="120.8">3</text>
<text x="112.6" y="121.3">3</text>
<text x="117.3" y="121.3">4</text>
<text x="120.2" y="120.8">4</text>
<text x="39.9" y="129.7">P1_22</text>
<text x="39.9" y="127.1">P1_36</text>
<text x="39.9" y="130.9">P2_21</text>
<text x="45.3" y="130.2">GND</text>
<text x="45.3" y="127.7">PWM0A</text>
<text x="45.3" y="131.5">GND</text>
<text x="64.3" y="127.7">PWM1A</text>
<text x="66" y="130.2">GND</text>
<text x="66" y="131.5">GND</text>
<text x="70.7" y="129.7">P1_16</text>
<text x="70.7" y="127.1">P2_01</text>
<text x="70.7" y="130.9">P2_15</text>
<text x="39.9" y="137.3">P2_26</text>
<text x="45.3" y="137.8">RESET#</text>
<text x="109.7" y="134.7">1</text>
<text x="109.7" y="137.3">3</text>
<text x="112.6" y="135.3">1</text>
<text x="112.6" y="137.8">3</text>
<text x="117.3" y="135.3">2</text>
<text x="117.3" y="137.8">4</text>
<text x="120.2" y="134.7">2</text>
<text x="120.2" y="137.3">4</text>
<text x="39.9" y="142.4">P1_01</text>
<text x="39.9" y="139.8">P2_12</text>
<text x="45.3" y="142.9">VIN</text>
<text x="45.3" y="140.4">PWR.BTN</text>
<text x="39.9" y="144.9">P2_14</text>
<text x="39.9" y="146.1">P2_16</text>
<text x="45.3" y="145.5">BAT.VIN</text>
<text x="45.3" y="146.7">BAT.TEMP</text>
<text x="64.6" y="145.5">GPIO20</text>
<text x="64.6" y="146.7">GPIO27</text>
<text x="64.6" y="149.3">GPIO46</text>
<text x="64.6" y="148">GPIO44</text>
<text x="70.7" y="144.9">P1_20</text>
<text x="70.7" y="146.1">P2_19</text>
<text x="70.7" y="149.9">P2_18</text>
<text x="70.7" y="148.7">P2_22</text>
<text x="70.7" y="147.4">P2_24</text>
<text x="39.9" y="151.2">P1_03</text>
<text x="39.9" y="152.5">P1_05</text>
<text x="39.9" y="153.8">P1_07</text>
<text x="39.9" y="155">P1_09</text>
<text x="45.3" y="151.8">DRVVBUS</text>
<text x="45.3" y="153.1">VBUS</text>
<text x="45.3" y="154.3">USB1.VIN</text>
<text x="45.3" y="155.6">USB1.D-</text>
<text x="64.6" y="155.6">GPIO59</text>
<text x="64.6" y="154.3">GPIO58</text>
<text x="64.6" y="153.1">GPIO57</text>
<text x="64.6" y="151.8">GPIO52</text>
<text x="64.6" y="150.5">GPIO47</text>
<text x="70.7" y="155">P2_02</text>
<text x="70.7" y="153.8">P2_04</text>
<text x="70.7" y="152.5">P2_06</text>
<text x="70.7" y="151.2">P2_10</text>
<text x="39.9" y="157.6">P1_13</text>
<text x="39.9" y="158.8">P1_15</text>
<text x="40" y="156.3">P1_11</text>
<text x="45.3" y="156.9">USB1.D+</text>
<text x="45.3" y="158.2">USB1.ID</text>
<text x="45.3" y="159.4">GND</text>
<text x="64.6" y="159.4">GPIO65</text>
<text x="64.6" y="156.9">GPIO60</text>
<text x="64.6" y="158.2">GPIO64</text>
<text x="70.7" y="158.8">P2_17</text>
<text x="70.7" y="156.3">P2_08</text>
<text x="70.7" y="157.6">P2_20</text>
<text x="39.9" y="166.5">P1_17</text>
<text x="39.9" y="167.7">P1_19</text>
<text x="39.9" y="165.2">P1_18</text>
<text x="45.3" y="167">AIN.VREF-</text>
<text x="45.3" y="165.7">AIN.VREF+</text>
<text x="64.6" y="165.7">PRU0.1</text>
<text x="64.6" y="167">PRU0.2</text>
<text x="70.7" y="165.2">P1_33</text>
<text x="70.7" y="167.7">P2_30</text>
<text x="70.7" y="166.5">P2_32</text>
<text x="39.9" y="169">P1_21</text>
<text x="39.9" y="170.3">P1_23</text>
<text x="39.9" y="171.5">P1_25</text>
<text x="39.9" y="172.8">P1_27</text>
<text x="45.3" y="168.3">AIN0(1.8V)</text>
<text x="45.3" y="169.5">AIN1(1.8V)</text>
<text x="45.3" y="170.8">AIN2(1.8V)</text>
<text x="45.3" y="172.1">AIN3(1.8V)</text>
<text x="45.3" y="173.4">AIN4(1.8V)</text>
<text x="64.6" y="173.4">PRU0.7</text>
<text x="64.6" y="169.5">PRU0.4</text>
<text x="64.6" y="172.1">PRU0.6</text>
<text x="64.6" y="168.3">PRU0.3</text>
<text x="64.6" y="170.8">PRU0.5</text>
<text x="70.7" y="172.8">P1_29</text>
<text x="70.7" y="169">P1_31</text>
<text x="70.7" y="171.5">P2_28</text>
<text x="70.7" y="170.3">P2_34</text>
<text x="39.9" y="174.1">P2_36</text>
<text x="45.3" y="174.6">AIN7(1.8V)</text>
<text x="64.1" y="174.6">PRU1.10</text>
<text x="70.7" y="174.1">P1_35</text>
</g>
<g font-size=".9" fill="#808080">
<text x="114" y="165.4">D1</text>
<text x="114" y="170.4">LED</text>
<text x="114" y="171.7">D2</text>
<text x="114" y="176.8">LED</text>
<text x="114" y="178.1">D3</text>
<text x="114" y="183.1">LED</text>
<text x="24.2" y="193">MGT1</text>
<text x="29.3" y="193">MGT2</text>
<text x="34.4" y="193">MGT3</text>
<text x="39.5" y="193">MGT4</text>
</g>
</svg>
